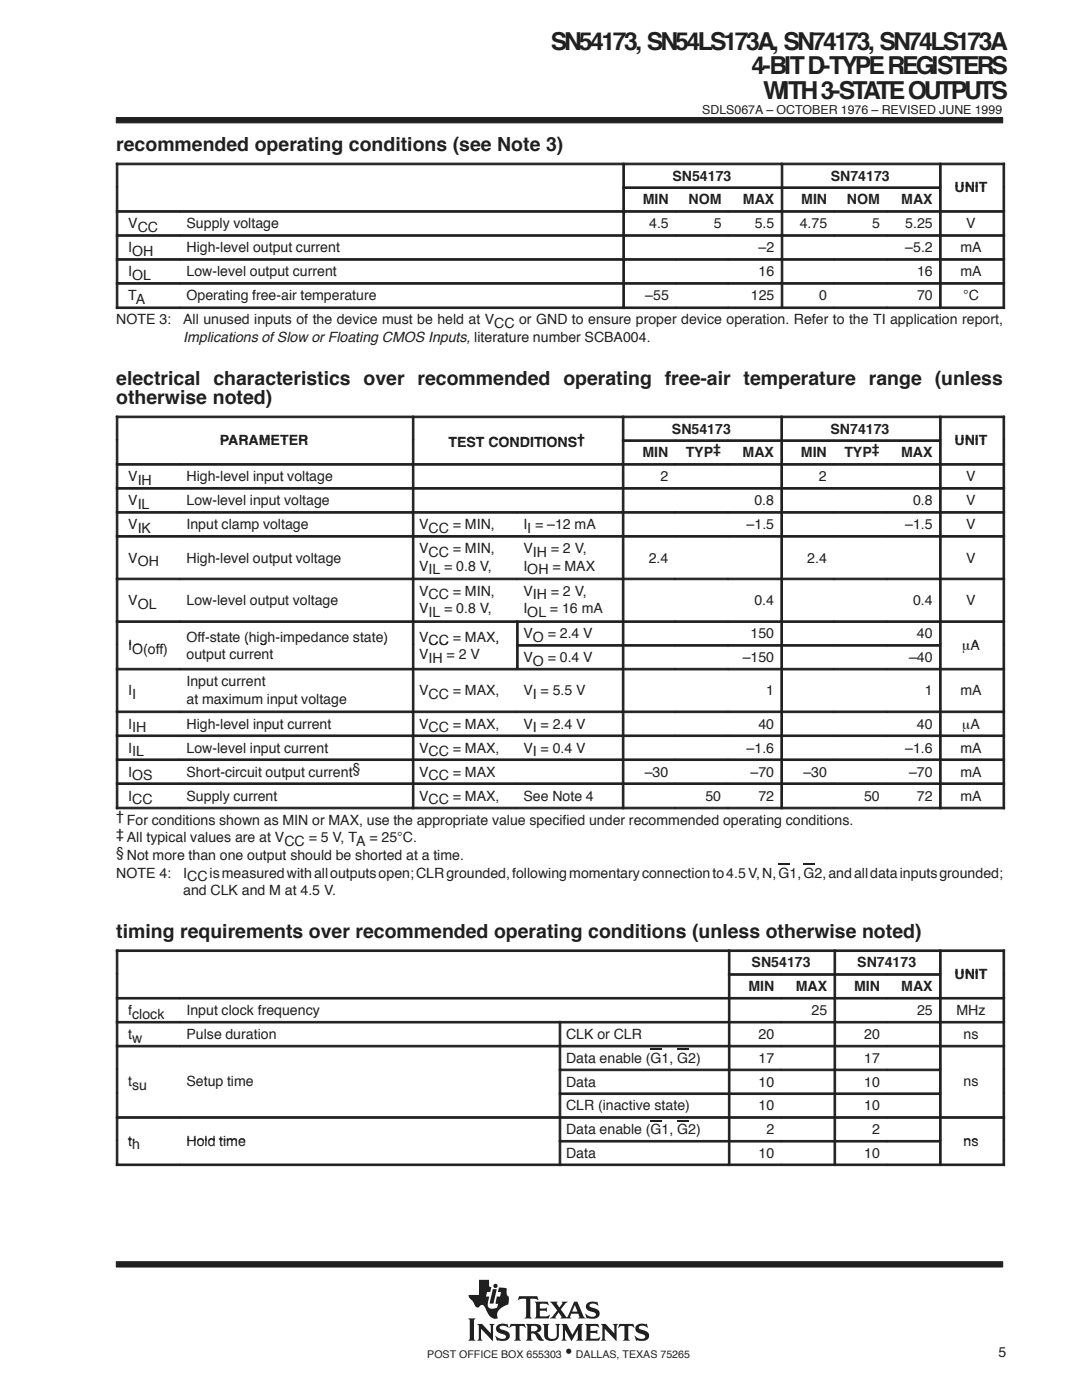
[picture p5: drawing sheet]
<svg xmlns="http://www.w3.org/2000/svg" width="216mm" height="279mm" viewBox="0 0 216 279" stroke-linecap="round" stroke-linejoin="round" font-family="sans-serif">
<g fill="#231f20" stroke="#231f20" stroke-width=".2">
<path d="M23.2 23.5h176.9v1h-176.9z" fill-rule="evenodd"/>
<path d="M23.2 251.8h176.9v1.1h-176.9z" fill-rule="evenodd"/>
</g>
<g fill="#231f20">
<path d="M98.3 257.3h.8l-.6 2.9h-.8z"/>
<path d="M104.9 264.2h1.9a.9 .9 0 0 1 1 .4 .9 .9 0 0 1 0 1.1l-.7 .2 .5 .4 .9 1.2a1.2 1.2 0 0 1-1.6-1l-.3-.3-.6-.1v1l.3 .5h-1.4l.3-.6v-2.3z" fill-rule="evenodd"/>
<path d="M109.7 259.8h1.6l-.2 .3 .5 .8 .6-.8-.1-.3h1.2l-.4 .3-1 1.2 1.2 1.6 1.5-3.1h.6l1.2 2.9 .4 .4-1.4-.1a.22 .22 0 0 0 .2-.1 .22 .22 0 0 0 0-.3l-.2-.4h-1.4l-.2 .7 .2 .2h-2.2l.2-.3-.5-.9-.7 .9 .2 .3h-1.3l.6-.4 .9-1.2z" fill-rule="evenodd"/>
<path d="M127 264.6a1.74 1.74 0 0 1 1.6-.4l.3 .1 .1-.1 .3 .8h-.1a1.2 1.2 0 0 0-1.7-.1 1.47 1.47 0 0 0 1.3 .7 1.03 1.03 0 0 1 .7 1.2 1.03 1.03 0 0 1-1.2 .8l-1.1-.1-.2 .1-.4-1 .9 .5 .9 .1a.45 .45 0 0 0 .4-.6 .45 .45 0 0 0-.6-.3l-.2-.1a1.11 1.11 0 0 1-1.2-1.4z" fill-rule="evenodd"/>
<path d="M123.6 264.2h2.8l.2 .8-.6-.4h-.5l-.1 .2v2.4l.3 .4h-1.4l.3-.4v-2.4l-.1-.2h-.5l-.7 .4z" fill-rule="evenodd"/>
<path d="M116.7 264.2h2.6l.2 .8-.6-.4-1.1 .1v.9h1.1l.3-.2v.9l-.4-.3h-1v1.1l1.3 .1 .7-.4-.3 .8h-2.8l.3-.4v-2.6z" fill-rule="evenodd"/>
<path d="M119.9 264.2h1l1.7 1.9v-1.5l-.3-.4h1l-.3 .4v3l-2.3-2.4v2l.3 .4h-1.1l.3-.4v-2.6z" fill-rule="evenodd"/>
<path d="M112 264.2h1.1l1.1 2.2 1.2-2.2h1l-.3 .4v2.6l.3 .4h-1.4l.3-.4v-1.8l-1.3 2.2-1.3-2.2v1.7l.4 .5h-1.1l.3-.6v-2.3z" fill-rule="evenodd"/>
<path d="M99.2 264.6a1.71 1.71 0 0 1 1.7-.4l.2 .1 .1-.1 .3 .8-.6-.3-.8-.1a.41 .41 0 0 0-.4 .5 .41 .41 0 0 0 .5 .3 1.29 1.29 0 0 1 1.5 1.4 1.08 1.08 0 0 1-1.2 .8l-1.1-.1-.2 .1-.4-1 .8 .5 .5 .1 .6-.1 .3-.2a.72 .72 0 0 0-.9-.7 .99 .99 0 0 1-1-.5 .99 .99 0 0 1 .1-1.1z" fill-rule="evenodd"/>
<path d="M101.9 264.2h2.8l.2 .8-.7-.4h-.4l-.1 .2v2.4l.3 .4h-1.4l.3-.4v-2.4l-.1-.2h-.5l-.7 .4z" fill-rule="evenodd"/>
<path d="M108.3 264.2h1.3l-.3 .4v2a.65 .65 0 0 0 .7 .6h.6l.4-.4 .1-2.1-.3-.5h1l-.3 .4v1.8a1.54 1.54 0 0 1-2.4 1l-.5-.7v-2.1z" fill-rule="evenodd"/>
<path d="M95.2 264.2h1l1.7 1.9v-1.5l-.3-.4h1.1l-.3 .4v3l-2.4-2.4v2l.3 .4h-1.1l.3-.6v-2.3z" fill-rule="evenodd"/>
<path d="M93.4 263.1h1.5l-.3 .4v3.7l.3 .4h-1.5l.3-.4v-3.7z" fill-rule="evenodd"/>
<path d="M103.6 258.7h3.6l.2 .8-.4-.3-1.2 .1v3.5l.3 .3h-1.4l.2-.2 .1-.3v-3.2l-.1-.2h-.8l-.7 .3z" fill-rule="evenodd"/>
<path d="M106.7 259.8h2.6l.1 .7-.5-.3-1.2 .1v.8h1.1l.3-.2v.9l-.4-.2h-1v1l.2 .1h1.2l.5-.3h.1l-.2 .7h-2.8l.3-.5v-2.3z" fill-rule="evenodd"/>
<path d="M117.1 260.2a2.08 2.08 0 0 1 1.9-.3l.2-.2 .1 .9a1.22 1.22 0 0 0-1.7-.1 .82 .82 0 0 0 .9 .6 1.06 1.06 0 0 1 1.2 1.1 1.06 1.06 0 0 1-1.2 1l-1.2-.1-.2 .1-.3-1 .8 .5 .8 .1a.46 .46 0 0 0 .5-.5 .46 .46 0 0 0-.5-.4l-.2-.1a1.11 1.11 0 0 1-1.2-1.5z" fill-rule="evenodd"/>
<path d="M95.6 255.4h2v1.3l.4 .2-.2 1h-.6l-.2 .9h.6l-.3 1.2 .1 .7a.9 .9 0 0 0 1.2 .4l.6-.1 .2-.8-.5-.1 .2-1.3h.7l.2-.9h-.7l.3-1 1.5 .2v1.1l.2 .4 .2 .2v.7a.81 .81 0 0 1-.6 1 2.73 2.73 0 0 0-1.7 1.7l.1 .9h-.1a1.81 1.81 0 0 1-2.1-1.5l-.3-.6a.7 .7 0 0 0-.6-.6 .7 .7 0 0 0-.7 .5 1.12 1.12 0 0 1-1.1-1l-.7-.8-.2-.7h2.1z" fill-rule="evenodd"/>
<circle cx="98.9" cy="256.6" r=".43"/>
</g>
<g fill="#fff">
<path d="M114.7 260.4l.5 1.4h-1z"/>
<path d="M106 264.7l.6-.1a.56 .56 0 0 1 .6 .5 .56 .56 0 0 1-.6 .6h-.6z" fill-rule="evenodd"/>
</g>
<g fill="#231f20" stroke="#231f20" stroke-width=".2">
<path d="M23.2 32.6h.3v4.7h-.3z" fill-rule="evenodd"/>
<path d="M23.2 32.6h101.1v.3h-101.1z" fill-rule="evenodd"/>
<path d="M124.3 32.6h.3v4.7h-.3z" fill-rule="evenodd"/>
<path d="M124.3 32.6h31.6v.3h-31.6z" fill-rule="evenodd"/>
<path d="M155.9 32.6h.3v4.7h-.3z" fill-rule="evenodd"/>
<path d="M155.9 32.6h31.6v.3h-31.6z" fill-rule="evenodd"/>
<path d="M187.5 32.6h.3v4.7h-.3z" fill-rule="evenodd"/>
<path d="M200.1 32.6h.4v4.7h-.4z" fill-rule="evenodd"/>
<path d="M187.5 32.6h13v.3h-13z" fill-rule="evenodd"/>
<path d="M23.2 37.3h.3v4.7h-.3z" fill-rule="evenodd"/>
<path d="M124.3 37.3h.3v4.7h-.3z" fill-rule="evenodd"/>
<path d="M124.3 37.3h10.5v.3h-10.5z" fill-rule="evenodd"/>
<path d="M134.8 37.3h10.5v.3h-10.5z" fill-rule="evenodd"/>
<path d="M145.3 37.3h10.6v.3h-10.6z" fill-rule="evenodd"/>
<path d="M155.9 37.3h.3v4.7h-.3z" fill-rule="evenodd"/>
<path d="M155.9 37.3h10.5v.3h-10.5z" fill-rule="evenodd"/>
<path d="M166.4 37.3h10.5v.3h-10.5z" fill-rule="evenodd"/>
<path d="M176.9 37.3h10.6v.3h-10.6z" fill-rule="evenodd"/>
<path d="M187.5 37.3h.3v4.7h-.3z" fill-rule="evenodd"/>
<path d="M200.1 37.3h.4v4.7h-.4z" fill-rule="evenodd"/>
<path d="M23.2 42h.3v4.8h-.3z" fill-rule="evenodd"/>
<path d="M23.2 42h12.6v.4h-12.6z" fill-rule="evenodd"/>
<path d="M35.9 42h88.4v.4h-88.4z" fill-rule="evenodd"/>
<path d="M124.3 42h.3v4.8h-.3z" fill-rule="evenodd"/>
<path d="M124.3 42h10.5v.4h-10.5z" fill-rule="evenodd"/>
<path d="M134.8 42h10.5v.4h-10.5z" fill-rule="evenodd"/>
<path d="M145.3 42h10.6v.4h-10.6z" fill-rule="evenodd"/>
<path d="M155.9 42h.3v4.8h-.3z" fill-rule="evenodd"/>
<path d="M155.9 42h10.5v.4h-10.5z" fill-rule="evenodd"/>
<path d="M166.4 42h10.5v.4h-10.5z" fill-rule="evenodd"/>
<path d="M176.9 42h10.6v.4h-10.6z" fill-rule="evenodd"/>
<path d="M187.5 42h.3v4.8h-.3z" fill-rule="evenodd"/>
<path d="M200.1 42h.4v4.8h-.4z" fill-rule="evenodd"/>
<path d="M187.5 42h13v.4h-13z" fill-rule="evenodd"/>
<path d="M23.2 46.8h.3v4.8h-.3z" fill-rule="evenodd"/>
<path d="M23.2 46.8h12.6v.4h-12.6z" fill-rule="evenodd"/>
<path d="M35.9 46.8h88.4v.4h-88.4z" fill-rule="evenodd"/>
<path d="M124.3 46.8h.3v4.8h-.3z" fill-rule="evenodd"/>
<path d="M124.3 46.8h10.5v.4h-10.5z" fill-rule="evenodd"/>
<path d="M134.8 46.8h10.5v.4h-10.5z" fill-rule="evenodd"/>
<path d="M145.3 46.8h10.6v.4h-10.6z" fill-rule="evenodd"/>
<path d="M155.9 46.8h.3v4.8h-.3z" fill-rule="evenodd"/>
<path d="M155.9 46.8h10.5v.4h-10.5z" fill-rule="evenodd"/>
<path d="M166.4 46.8h10.5v.4h-10.5z" fill-rule="evenodd"/>
<path d="M176.9 46.8h10.6v.4h-10.6z" fill-rule="evenodd"/>
<path d="M187.5 46.8h.3v4.8h-.3z" fill-rule="evenodd"/>
<path d="M200.1 46.8h.4v4.8h-.4z" fill-rule="evenodd"/>
<path d="M187.5 46.8h13v.4h-13z" fill-rule="evenodd"/>
<path d="M23.2 51.6h.3v4.8h-.3z" fill-rule="evenodd"/>
<path d="M23.2 51.6h12.6v.3h-12.6z" fill-rule="evenodd"/>
<path d="M35.9 51.6h88.4v.3h-88.4z" fill-rule="evenodd"/>
<path d="M124.3 51.6h.3v4.8h-.3z" fill-rule="evenodd"/>
<path d="M124.3 51.6h10.5v.3h-10.5z" fill-rule="evenodd"/>
<path d="M134.8 51.6h10.5v.3h-10.5z" fill-rule="evenodd"/>
<path d="M145.3 51.6h10.6v.3h-10.6z" fill-rule="evenodd"/>
<path d="M155.9 51.6h.3v4.8h-.3z" fill-rule="evenodd"/>
<path d="M155.9 51.6h10.5v.3h-10.5z" fill-rule="evenodd"/>
<path d="M166.4 51.6h10.5v.3h-10.5z" fill-rule="evenodd"/>
<path d="M176.9 51.6h10.6v.3h-10.6z" fill-rule="evenodd"/>
<path d="M187.5 51.6h.3v4.8h-.3z" fill-rule="evenodd"/>
<path d="M200.1 51.6h.4v4.8h-.4z" fill-rule="evenodd"/>
<path d="M187.5 51.6h13v.3h-13z" fill-rule="evenodd"/>
<path d="M23.2 56.4h.3v5.2h-.3z" fill-rule="evenodd"/>
<path d="M23.2 56.4h12.6v.3h-12.6z" fill-rule="evenodd"/>
<path d="M23.2 61.3h12.6v.3h-12.6z" fill-rule="evenodd"/>
<path d="M35.9 56.4h88.4v.3h-88.4z" fill-rule="evenodd"/>
<path d="M35.9 61.3h88.4v.3h-88.4z" fill-rule="evenodd"/>
<path d="M124.3 56.4h.3v5.2h-.3z" fill-rule="evenodd"/>
<path d="M124.3 56.4h10.5v.3h-10.5z" fill-rule="evenodd"/>
<path d="M124.3 61.3h10.5v.3h-10.5z" fill-rule="evenodd"/>
<path d="M134.8 56.4h10.5v.3h-10.5z" fill-rule="evenodd"/>
<path d="M134.8 61.3h10.5v.3h-10.5z" fill-rule="evenodd"/>
<path d="M145.3 56.4h10.6v.3h-10.6z" fill-rule="evenodd"/>
<path d="M145.3 61.3h10.6v.3h-10.6z" fill-rule="evenodd"/>
<path d="M155.9 56.4h.3v5.2h-.3z" fill-rule="evenodd"/>
<path d="M155.9 56.4h10.5v.3h-10.5z" fill-rule="evenodd"/>
<path d="M155.9 61.3h10.5v.3h-10.5z" fill-rule="evenodd"/>
<path d="M166.4 56.4h10.5v.3h-10.5z" fill-rule="evenodd"/>
<path d="M166.4 61.3h10.5v.3h-10.5z" fill-rule="evenodd"/>
<path d="M176.9 56.4h10.6v.3h-10.6z" fill-rule="evenodd"/>
<path d="M176.9 61.3h10.6v.3h-10.6z" fill-rule="evenodd"/>
<path d="M187.5 56.4h.3v5.2h-.3z" fill-rule="evenodd"/>
<path d="M200.1 56.4h.4v5.2h-.4z" fill-rule="evenodd"/>
<path d="M187.5 56.4h13v.3h-13z" fill-rule="evenodd"/>
<path d="M187.5 61.3h13v.3h-13z" fill-rule="evenodd"/>
<path d="M23.2 83h.3v4.8h-.3z" fill-rule="evenodd"/>
<path d="M23.2 83h59.1v.4h-59.1z" fill-rule="evenodd"/>
<path d="M82.3 83h.3v4.8h-.3z" fill-rule="evenodd"/>
<path d="M82.3 83h41.9v.4h-41.9z" fill-rule="evenodd"/>
<path d="M124.2 83h.3v4.8h-.3z" fill-rule="evenodd"/>
<path d="M124.2 83h31.6v.4h-31.6z" fill-rule="evenodd"/>
<path d="M155.8 83h.3v4.8h-.3z" fill-rule="evenodd"/>
<path d="M155.8 83h31.7v.4h-31.7z" fill-rule="evenodd"/>
<path d="M187.5 83h.3v4.8h-.3z" fill-rule="evenodd"/>
<path d="M200.1 83h.4v4.8h-.4z" fill-rule="evenodd"/>
<path d="M187.5 83h13v.4h-13z" fill-rule="evenodd"/>
<path d="M23.2 87.8h.3v4.7h-.3z" fill-rule="evenodd"/>
<path d="M82.3 87.8h.3v4.7h-.3z" fill-rule="evenodd"/>
<path d="M124.2 87.8h.3v4.7h-.3z" fill-rule="evenodd"/>
<path d="M124.2 87.8h10.5v.3h-10.5z" fill-rule="evenodd"/>
<path d="M134.7 87.8h10.6v.3h-10.6z" fill-rule="evenodd"/>
<path d="M145.3 87.8h10.5v.3h-10.5z" fill-rule="evenodd"/>
<path d="M155.8 87.8h.3v4.7h-.3z" fill-rule="evenodd"/>
<path d="M155.8 87.8h10.6v.3h-10.6z" fill-rule="evenodd"/>
<path d="M166.4 87.8h10.5v.3h-10.5z" fill-rule="evenodd"/>
<path d="M176.9 87.8h10.6v.3h-10.6z" fill-rule="evenodd"/>
<path d="M187.5 87.8h.3v4.7h-.3z" fill-rule="evenodd"/>
<path d="M200.1 87.8h.4v4.7h-.4z" fill-rule="evenodd"/>
<path d="M23.2 92.5h.3v4.8h-.3z" fill-rule="evenodd"/>
<path d="M23.2 92.5h12.6v.3h-12.6z" fill-rule="evenodd"/>
<path d="M35.9 92.5h46.4v.3h-46.4z" fill-rule="evenodd"/>
<path d="M82.3 92.5h.3v4.8h-.3z" fill-rule="evenodd"/>
<path d="M82.3 92.5h41.9v.3h-41.9z" fill-rule="evenodd"/>
<path d="M124.2 92.5h.3v4.8h-.3z" fill-rule="evenodd"/>
<path d="M124.2 92.5h10.5v.3h-10.5z" fill-rule="evenodd"/>
<path d="M134.7 92.5h10.6v.3h-10.6z" fill-rule="evenodd"/>
<path d="M145.3 92.5h10.5v.3h-10.5z" fill-rule="evenodd"/>
<path d="M155.8 92.5h.3v4.8h-.3z" fill-rule="evenodd"/>
<path d="M155.8 92.5h10.6v.3h-10.6z" fill-rule="evenodd"/>
<path d="M166.4 92.5h10.5v.3h-10.5z" fill-rule="evenodd"/>
<path d="M176.9 92.5h10.6v.3h-10.6z" fill-rule="evenodd"/>
<path d="M187.5 92.5h.3v4.8h-.3z" fill-rule="evenodd"/>
<path d="M200.1 92.5h.4v4.8h-.4z" fill-rule="evenodd"/>
<path d="M187.5 92.5h13v.3h-13z" fill-rule="evenodd"/>
<path d="M23.2 97.3h.3v4.8h-.3z" fill-rule="evenodd"/>
<path d="M23.2 97.3h12.6v.3h-12.6z" fill-rule="evenodd"/>
<path d="M35.9 97.3h46.4v.3h-46.4z" fill-rule="evenodd"/>
<path d="M82.3 97.3h.3v4.8h-.3z" fill-rule="evenodd"/>
<path d="M82.3 97.3h41.9v.3h-41.9z" fill-rule="evenodd"/>
<path d="M124.2 97.3h.3v4.8h-.3z" fill-rule="evenodd"/>
<path d="M124.2 97.3h10.5v.3h-10.5z" fill-rule="evenodd"/>
<path d="M134.7 97.3h10.6v.3h-10.6z" fill-rule="evenodd"/>
<path d="M145.3 97.3h10.5v.3h-10.5z" fill-rule="evenodd"/>
<path d="M155.8 97.3h.3v4.8h-.3z" fill-rule="evenodd"/>
<path d="M155.8 97.3h10.6v.3h-10.6z" fill-rule="evenodd"/>
<path d="M166.4 97.3h10.5v.3h-10.5z" fill-rule="evenodd"/>
<path d="M176.9 97.3h10.6v.3h-10.6z" fill-rule="evenodd"/>
<path d="M187.5 97.3h.3v4.8h-.3z" fill-rule="evenodd"/>
<path d="M200.1 97.3h.4v4.8h-.4z" fill-rule="evenodd"/>
<path d="M187.5 97.3h13v.3h-13z" fill-rule="evenodd"/>
<path d="M23.2 102.1h.3v4.8h-.3z" fill-rule="evenodd"/>
<path d="M23.2 102.1h12.6v.3h-12.6z" fill-rule="evenodd"/>
<path d="M35.9 102.1h46.4v.3h-46.4z" fill-rule="evenodd"/>
<path d="M82.3 102.1h.3v4.8h-.3z" fill-rule="evenodd"/>
<path d="M82.3 102.1h20.8v.3h-20.8z" fill-rule="evenodd"/>
<path d="M103.1 102.1h21.1v.3h-21.1z" fill-rule="evenodd"/>
<path d="M124.2 102.1h.3v4.8h-.3z" fill-rule="evenodd"/>
<path d="M124.2 102.1h10.5v.3h-10.5z" fill-rule="evenodd"/>
<path d="M134.7 102.1h10.6v.3h-10.6z" fill-rule="evenodd"/>
<path d="M145.3 102.1h10.5v.3h-10.5z" fill-rule="evenodd"/>
<path d="M155.8 102.1h.3v4.8h-.3z" fill-rule="evenodd"/>
<path d="M155.8 102.1h10.6v.3h-10.6z" fill-rule="evenodd"/>
<path d="M166.4 102.1h10.5v.3h-10.5z" fill-rule="evenodd"/>
<path d="M176.9 102.1h10.6v.3h-10.6z" fill-rule="evenodd"/>
<path d="M187.5 102.1h.3v4.8h-.3z" fill-rule="evenodd"/>
<path d="M200.1 102.1h.4v4.8h-.4z" fill-rule="evenodd"/>
<path d="M187.5 102.1h13v.3h-13z" fill-rule="evenodd"/>
<path d="M23.2 106.9h.3v8.5h-.3z" fill-rule="evenodd"/>
<path d="M23.2 106.9h12.6v.3h-12.6z" fill-rule="evenodd"/>
<path d="M35.9 106.9h46.4v.3h-46.4z" fill-rule="evenodd"/>
<path d="M82.3 106.9h.3v8.5h-.3z" fill-rule="evenodd"/>
<path d="M82.3 106.9h20.8v.3h-20.8z" fill-rule="evenodd"/>
<path d="M103.1 106.9h21.1v.3h-21.1z" fill-rule="evenodd"/>
<path d="M124.2 106.9h.3v8.5h-.3z" fill-rule="evenodd"/>
<path d="M124.2 106.9h10.5v.3h-10.5z" fill-rule="evenodd"/>
<path d="M134.7 106.9h10.6v.3h-10.6z" fill-rule="evenodd"/>
<path d="M145.3 106.9h10.5v.3h-10.5z" fill-rule="evenodd"/>
<path d="M155.8 106.9h.3v8.5h-.3z" fill-rule="evenodd"/>
<path d="M155.8 106.9h10.6v.3h-10.6z" fill-rule="evenodd"/>
<path d="M166.4 106.9h10.5v.3h-10.5z" fill-rule="evenodd"/>
<path d="M176.9 106.9h10.6v.3h-10.6z" fill-rule="evenodd"/>
<path d="M187.5 106.9h.3v8.5h-.3z" fill-rule="evenodd"/>
<path d="M200.1 106.9h.4v8.5h-.4z" fill-rule="evenodd"/>
<path d="M187.5 106.9h13v.3h-13z" fill-rule="evenodd"/>
<path d="M23.2 115.4h.3v8.5h-.3z" fill-rule="evenodd"/>
<path d="M23.2 115.4h12.6v.3h-12.6z" fill-rule="evenodd"/>
<path d="M35.9 115.4h46.4v.3h-46.4z" fill-rule="evenodd"/>
<path d="M82.3 115.4h.3v8.5h-.3z" fill-rule="evenodd"/>
<path d="M82.3 115.4h20.8v.3h-20.8z" fill-rule="evenodd"/>
<path d="M103.1 115.4h21.1v.3h-21.1z" fill-rule="evenodd"/>
<path d="M124.2 115.4h.3v8.5h-.3z" fill-rule="evenodd"/>
<path d="M124.2 115.4h10.5v.3h-10.5z" fill-rule="evenodd"/>
<path d="M134.7 115.4h10.6v.3h-10.6z" fill-rule="evenodd"/>
<path d="M145.3 115.4h10.5v.3h-10.5z" fill-rule="evenodd"/>
<path d="M155.8 115.4h.3v8.5h-.3z" fill-rule="evenodd"/>
<path d="M155.8 115.4h10.6v.3h-10.6z" fill-rule="evenodd"/>
<path d="M166.4 115.4h10.5v.3h-10.5z" fill-rule="evenodd"/>
<path d="M176.9 115.4h10.6v.3h-10.6z" fill-rule="evenodd"/>
<path d="M187.5 115.4h.3v8.5h-.3z" fill-rule="evenodd"/>
<path d="M200.1 115.4h.4v8.5h-.4z" fill-rule="evenodd"/>
<path d="M187.5 115.4h13v.3h-13z" fill-rule="evenodd"/>
<path d="M23.2 123.9h.3v4.7h-.3z" fill-rule="evenodd"/>
<path d="M23.2 123.9h12.6v.3h-12.6z" fill-rule="evenodd"/>
<path d="M35.9 123.9h46.4v.3h-46.4z" fill-rule="evenodd"/>
<path d="M82.3 123.9h.3v4.7h-.3z" fill-rule="evenodd"/>
<path d="M82.3 123.9h20.8v.3h-20.8z" fill-rule="evenodd"/>
<path d="M103.1 123.9h.3v4.7h-.3z" fill-rule="evenodd"/>
<path d="M103.1 123.9h21.1v.3h-21.1z" fill-rule="evenodd"/>
<path d="M124.2 123.9h.3v4.7h-.3z" fill-rule="evenodd"/>
<path d="M124.2 123.9h10.5v.3h-10.5z" fill-rule="evenodd"/>
<path d="M134.7 123.9h10.6v.3h-10.6z" fill-rule="evenodd"/>
<path d="M145.3 123.9h10.5v.3h-10.5z" fill-rule="evenodd"/>
<path d="M155.8 123.9h.3v4.7h-.3z" fill-rule="evenodd"/>
<path d="M155.8 123.9h10.6v.3h-10.6z" fill-rule="evenodd"/>
<path d="M166.4 123.9h10.5v.3h-10.5z" fill-rule="evenodd"/>
<path d="M176.9 123.9h10.6v.3h-10.6z" fill-rule="evenodd"/>
<path d="M187.5 123.9h.3v4.7h-.3z" fill-rule="evenodd"/>
<path d="M200.1 123.9h.4v4.7h-.4z" fill-rule="evenodd"/>
<path d="M187.5 123.9h13v.3h-13z" fill-rule="evenodd"/>
<path d="M23.2 128.6h.3v4.8h-.3z" fill-rule="evenodd"/>
<path d="M82.3 128.6h.3v4.8h-.3z" fill-rule="evenodd"/>
<path d="M103.1 128.6h.3v4.8h-.3z" fill-rule="evenodd"/>
<path d="M103.1 128.6h21.1v.4h-21.1z" fill-rule="evenodd"/>
<path d="M124.2 128.6h.3v4.8h-.3z" fill-rule="evenodd"/>
<path d="M124.2 128.6h10.5v.4h-10.5z" fill-rule="evenodd"/>
<path d="M134.7 128.6h10.6v.4h-10.6z" fill-rule="evenodd"/>
<path d="M145.3 128.6h10.5v.4h-10.5z" fill-rule="evenodd"/>
<path d="M155.8 128.6h.3v4.8h-.3z" fill-rule="evenodd"/>
<path d="M155.8 128.6h10.6v.4h-10.6z" fill-rule="evenodd"/>
<path d="M166.4 128.6h10.5v.4h-10.5z" fill-rule="evenodd"/>
<path d="M176.9 128.6h10.6v.4h-10.6z" fill-rule="evenodd"/>
<path d="M187.5 128.6h.3v4.8h-.3z" fill-rule="evenodd"/>
<path d="M200.1 128.6h.4v4.8h-.4z" fill-rule="evenodd"/>
<path d="M23.2 133.4h.3v8.5h-.3z" fill-rule="evenodd"/>
<path d="M23.2 133.4h12.6v.3h-12.6z" fill-rule="evenodd"/>
<path d="M35.9 133.4h46.4v.3h-46.4z" fill-rule="evenodd"/>
<path d="M82.3 133.4h.3v8.5h-.3z" fill-rule="evenodd"/>
<path d="M82.3 133.4h20.8v.3h-20.8z" fill-rule="evenodd"/>
<path d="M103.1 133.4h21.1v.3h-21.1z" fill-rule="evenodd"/>
<path d="M124.2 133.4h.3v8.5h-.3z" fill-rule="evenodd"/>
<path d="M124.2 133.4h10.5v.3h-10.5z" fill-rule="evenodd"/>
<path d="M134.7 133.4h10.6v.3h-10.6z" fill-rule="evenodd"/>
<path d="M145.3 133.4h10.5v.3h-10.5z" fill-rule="evenodd"/>
<path d="M155.8 133.4h.3v8.5h-.3z" fill-rule="evenodd"/>
<path d="M155.8 133.4h10.6v.3h-10.6z" fill-rule="evenodd"/>
<path d="M166.4 133.4h10.5v.3h-10.5z" fill-rule="evenodd"/>
<path d="M176.9 133.4h10.6v.3h-10.6z" fill-rule="evenodd"/>
<path d="M187.5 133.4h.3v8.5h-.3z" fill-rule="evenodd"/>
<path d="M200.1 133.4h.4v8.5h-.4z" fill-rule="evenodd"/>
<path d="M187.5 133.4h13v.3h-13z" fill-rule="evenodd"/>
<path d="M23.2 141.9h.3v4.8h-.3z" fill-rule="evenodd"/>
<path d="M23.2 141.9h12.6v.3h-12.6z" fill-rule="evenodd"/>
<path d="M35.9 141.9h46.4v.3h-46.4z" fill-rule="evenodd"/>
<path d="M82.3 141.9h.3v4.8h-.3z" fill-rule="evenodd"/>
<path d="M82.3 141.9h20.8v.3h-20.8z" fill-rule="evenodd"/>
<path d="M103.1 141.9h21.1v.3h-21.1z" fill-rule="evenodd"/>
<path d="M124.2 141.9h.3v4.8h-.3z" fill-rule="evenodd"/>
<path d="M124.2 141.9h10.5v.3h-10.5z" fill-rule="evenodd"/>
<path d="M134.7 141.9h10.6v.3h-10.6z" fill-rule="evenodd"/>
<path d="M145.3 141.9h10.5v.3h-10.5z" fill-rule="evenodd"/>
<path d="M155.8 141.9h.3v4.8h-.3z" fill-rule="evenodd"/>
<path d="M155.8 141.9h10.6v.3h-10.6z" fill-rule="evenodd"/>
<path d="M166.4 141.9h10.5v.3h-10.5z" fill-rule="evenodd"/>
<path d="M176.9 141.9h10.6v.3h-10.6z" fill-rule="evenodd"/>
<path d="M187.5 141.9h.3v4.8h-.3z" fill-rule="evenodd"/>
<path d="M200.1 141.9h.4v4.8h-.4z" fill-rule="evenodd"/>
<path d="M187.5 141.9h13v.3h-13z" fill-rule="evenodd"/>
<path d="M23.2 146.7h.3v4.7h-.3z" fill-rule="evenodd"/>
<path d="M23.2 146.7h12.6v.3h-12.6z" fill-rule="evenodd"/>
<path d="M35.9 146.7h46.4v.3h-46.4z" fill-rule="evenodd"/>
<path d="M82.3 146.7h.3v4.7h-.3z" fill-rule="evenodd"/>
<path d="M82.3 146.7h20.8v.3h-20.8z" fill-rule="evenodd"/>
<path d="M103.1 146.7h21.1v.3h-21.1z" fill-rule="evenodd"/>
<path d="M124.2 146.7h.3v4.7h-.3z" fill-rule="evenodd"/>
<path d="M124.2 146.7h10.5v.3h-10.5z" fill-rule="evenodd"/>
<path d="M134.7 146.7h10.6v.3h-10.6z" fill-rule="evenodd"/>
<path d="M145.3 146.7h10.5v.3h-10.5z" fill-rule="evenodd"/>
<path d="M155.8 146.7h.3v4.7h-.3z" fill-rule="evenodd"/>
<path d="M155.8 146.7h10.6v.3h-10.6z" fill-rule="evenodd"/>
<path d="M166.4 146.7h10.5v.3h-10.5z" fill-rule="evenodd"/>
<path d="M176.9 146.7h10.6v.3h-10.6z" fill-rule="evenodd"/>
<path d="M187.5 146.7h.3v4.7h-.3z" fill-rule="evenodd"/>
<path d="M200.1 146.7h.4v4.7h-.4z" fill-rule="evenodd"/>
<path d="M187.5 146.7h13v.3h-13z" fill-rule="evenodd"/>
<path d="M23.2 151.5h.3v4.7h-.3z" fill-rule="evenodd"/>
<path d="M23.2 151.5h12.6v.3h-12.6z" fill-rule="evenodd"/>
<path d="M35.9 151.5h46.4v.3h-46.4z" fill-rule="evenodd"/>
<path d="M82.3 151.5h.3v4.7h-.3z" fill-rule="evenodd"/>
<path d="M82.3 151.5h41.9v.3h-41.9z" fill-rule="evenodd"/>
<path d="M124.2 151.5h.3v4.7h-.3z" fill-rule="evenodd"/>
<path d="M124.2 151.5h10.5v.3h-10.5z" fill-rule="evenodd"/>
<path d="M134.7 151.5h10.6v.3h-10.6z" fill-rule="evenodd"/>
<path d="M145.3 151.5h10.5v.3h-10.5z" fill-rule="evenodd"/>
<path d="M155.8 151.5h.3v4.7h-.3z" fill-rule="evenodd"/>
<path d="M155.8 151.5h10.6v.3h-10.6z" fill-rule="evenodd"/>
<path d="M166.4 151.5h10.5v.3h-10.5z" fill-rule="evenodd"/>
<path d="M176.9 151.5h10.6v.3h-10.6z" fill-rule="evenodd"/>
<path d="M187.5 151.5h.3v4.7h-.3z" fill-rule="evenodd"/>
<path d="M200.1 151.5h.4v4.7h-.4z" fill-rule="evenodd"/>
<path d="M187.5 151.5h13v.3h-13z" fill-rule="evenodd"/>
<path d="M23.2 156.2h.3v5.2h-.3z" fill-rule="evenodd"/>
<path d="M23.2 156.2h12.6v.4h-12.6z" fill-rule="evenodd"/>
<path d="M23.2 161.1h12.6v.3h-12.6z" fill-rule="evenodd"/>
<path d="M35.9 156.2h46.4v.4h-46.4z" fill-rule="evenodd"/>
<path d="M35.9 161.1h46.4v.3h-46.4z" fill-rule="evenodd"/>
<path d="M82.3 156.2h.3v5.2h-.3z" fill-rule="evenodd"/>
<path d="M82.3 156.2h20.8v.4h-20.8z" fill-rule="evenodd"/>
<path d="M82.3 161.1h20.8v.3h-20.8z" fill-rule="evenodd"/>
<path d="M103.1 156.2h21.1v.4h-21.1z" fill-rule="evenodd"/>
<path d="M103.1 161.1h21.1v.3h-21.1z" fill-rule="evenodd"/>
<path d="M124.2 156.2h.3v5.2h-.3z" fill-rule="evenodd"/>
<path d="M124.2 156.2h10.5v.4h-10.5z" fill-rule="evenodd"/>
<path d="M124.2 161.1h10.5v.3h-10.5z" fill-rule="evenodd"/>
<path d="M134.7 156.2h10.6v.4h-10.6z" fill-rule="evenodd"/>
<path d="M134.7 161.1h10.6v.3h-10.6z" fill-rule="evenodd"/>
<path d="M145.3 156.2h10.5v.4h-10.5z" fill-rule="evenodd"/>
<path d="M145.3 161.1h10.5v.3h-10.5z" fill-rule="evenodd"/>
<path d="M155.8 156.2h.3v5.2h-.3z" fill-rule="evenodd"/>
<path d="M155.8 156.2h10.6v.4h-10.6z" fill-rule="evenodd"/>
<path d="M155.8 161.1h10.6v.3h-10.6z" fill-rule="evenodd"/>
<path d="M166.4 156.2h10.5v.4h-10.5z" fill-rule="evenodd"/>
<path d="M166.4 161.1h10.5v.3h-10.5z" fill-rule="evenodd"/>
<path d="M176.9 156.2h10.6v.4h-10.6z" fill-rule="evenodd"/>
<path d="M176.9 161.1h10.6v.3h-10.6z" fill-rule="evenodd"/>
<path d="M187.5 156.2h.3v5.2h-.3z" fill-rule="evenodd"/>
<path d="M200.1 156.2h.4v5.2h-.4z" fill-rule="evenodd"/>
<path d="M187.5 156.2h13v.4h-13z" fill-rule="evenodd"/>
<path d="M187.5 161.1h13v.3h-13z" fill-rule="evenodd"/>
<path d="M23.2 189.6h.3v4.7h-.3z" fill-rule="evenodd"/>
<path d="M23.2 189.6h122.1v.3h-122.1z" fill-rule="evenodd"/>
<path d="M145.3 189.6h.4v4.7h-.4z" fill-rule="evenodd"/>
<path d="M145.3 189.6h21.1v.3h-21.1z" fill-rule="evenodd"/>
<path d="M166.4 189.6h.3v4.7h-.3z" fill-rule="evenodd"/>
<path d="M166.4 189.6h21.1v.3h-21.1z" fill-rule="evenodd"/>
<path d="M187.5 189.6h.3v4.7h-.3z" fill-rule="evenodd"/>
<path d="M200.1 189.6h.4v4.7h-.4z" fill-rule="evenodd"/>
<path d="M187.5 189.6h13v.3h-13z" fill-rule="evenodd"/>
<path d="M23.2 194.3h.3v4.7h-.3z" fill-rule="evenodd"/>
<path d="M145.3 194.3h.4v4.7h-.4z" fill-rule="evenodd"/>
<path d="M145.3 194.3h10.6v.3h-10.6z" fill-rule="evenodd"/>
<path d="M155.9 194.3h10.5v.3h-10.5z" fill-rule="evenodd"/>
<path d="M166.4 194.3h.3v4.7h-.3z" fill-rule="evenodd"/>
<path d="M166.4 194.3h10.5v.3h-10.5z" fill-rule="evenodd"/>
<path d="M176.9 194.3h10.6v.3h-10.6z" fill-rule="evenodd"/>
<path d="M187.5 194.3h.3v4.7h-.3z" fill-rule="evenodd"/>
<path d="M200.1 194.3h.4v4.7h-.4z" fill-rule="evenodd"/>
<path d="M23.2 199.1h.3v4.7h-.3z" fill-rule="evenodd"/>
<path d="M23.2 199.1h12.6v.3h-12.6z" fill-rule="evenodd"/>
<path d="M35.9 199.1h109.4v.3h-109.4z" fill-rule="evenodd"/>
<path d="M145.3 199.1h.4v4.7h-.4z" fill-rule="evenodd"/>
<path d="M145.3 199.1h10.6v.3h-10.6z" fill-rule="evenodd"/>
<path d="M155.9 199.1h10.5v.3h-10.5z" fill-rule="evenodd"/>
<path d="M166.4 199.1h.3v4.7h-.3z" fill-rule="evenodd"/>
<path d="M166.4 199.1h10.5v.3h-10.5z" fill-rule="evenodd"/>
<path d="M176.9 199.1h10.6v.3h-10.6z" fill-rule="evenodd"/>
<path d="M187.5 199.1h.3v4.7h-.3z" fill-rule="evenodd"/>
<path d="M200.1 199.1h.4v4.7h-.4z" fill-rule="evenodd"/>
<path d="M187.5 199.1h13v.3h-13z" fill-rule="evenodd"/>
<path d="M23.2 203.8h.3v4.8h-.3z" fill-rule="evenodd"/>
<path d="M23.2 203.8h12.6v.4h-12.6z" fill-rule="evenodd"/>
<path d="M35.9 203.8h75.7v.4h-75.7z" fill-rule="evenodd"/>
<path d="M111.6 203.8h.3v4.8h-.3z" fill-rule="evenodd"/>
<path d="M111.6 203.8h33.7v.4h-33.7z" fill-rule="evenodd"/>
<path d="M145.3 203.8h.4v4.8h-.4z" fill-rule="evenodd"/>
<path d="M145.3 203.8h10.6v.4h-10.6z" fill-rule="evenodd"/>
<path d="M155.9 203.8h10.5v.4h-10.5z" fill-rule="evenodd"/>
<path d="M166.4 203.8h.3v4.8h-.3z" fill-rule="evenodd"/>
<path d="M166.4 203.8h10.5v.4h-10.5z" fill-rule="evenodd"/>
<path d="M176.9 203.8h10.6v.4h-10.6z" fill-rule="evenodd"/>
<path d="M187.5 203.8h.3v4.8h-.3z" fill-rule="evenodd"/>
<path d="M200.1 203.8h.4v4.8h-.4z" fill-rule="evenodd"/>
<path d="M187.5 203.8h13v.4h-13z" fill-rule="evenodd"/>
<path d="M23.2 208.6h.3v4.7h-.3z" fill-rule="evenodd"/>
<path d="M23.2 208.6h12.6v.3h-12.6z" fill-rule="evenodd"/>
<path d="M35.9 208.6h75.7v.3h-75.7z" fill-rule="evenodd"/>
<path d="M111.6 208.6h.3v4.7h-.3z" fill-rule="evenodd"/>
<path d="M111.6 208.6h33.7v.3h-33.7z" fill-rule="evenodd"/>
<path d="M145.3 208.6h.4v4.7h-.4z" fill-rule="evenodd"/>
<path d="M145.3 208.6h10.6v.3h-10.6z" fill-rule="evenodd"/>
<path d="M155.9 208.6h10.5v.3h-10.5z" fill-rule="evenodd"/>
<path d="M166.4 208.6h.3v4.7h-.3z" fill-rule="evenodd"/>
<path d="M166.4 208.6h10.5v.3h-10.5z" fill-rule="evenodd"/>
<path d="M176.9 208.6h10.6v.3h-10.6z" fill-rule="evenodd"/>
<path d="M187.5 208.6h.3v4.7h-.3z" fill-rule="evenodd"/>
<path d="M200.1 208.6h.4v4.7h-.4z" fill-rule="evenodd"/>
<path d="M187.5 208.6h13v.3h-13z" fill-rule="evenodd"/>
<path d="M23.2 213.4h.3v4.7h-.3z" fill-rule="evenodd"/>
<path d="M111.6 213.4h.3v4.7h-.3z" fill-rule="evenodd"/>
<path d="M111.6 213.4h33.7v.3h-33.7z" fill-rule="evenodd"/>
<path d="M145.3 213.4h.4v4.7h-.4z" fill-rule="evenodd"/>
<path d="M145.3 213.4h10.6v.3h-10.6z" fill-rule="evenodd"/>
<path d="M155.9 213.4h10.5v.3h-10.5z" fill-rule="evenodd"/>
<path d="M166.4 213.4h.3v4.7h-.3z" fill-rule="evenodd"/>
<path d="M166.4 213.4h10.5v.3h-10.5z" fill-rule="evenodd"/>
<path d="M176.9 213.4h10.6v.3h-10.6z" fill-rule="evenodd"/>
<path d="M187.5 213.4h.3v4.7h-.3z" fill-rule="evenodd"/>
<path d="M200.1 213.4h.4v4.7h-.4z" fill-rule="evenodd"/>
<path d="M23.2 218.1h.3v4.7h-.3z" fill-rule="evenodd"/>
<path d="M111.6 218.1h.3v4.7h-.3z" fill-rule="evenodd"/>
<path d="M111.6 218.1h33.7v.3h-33.7z" fill-rule="evenodd"/>
<path d="M145.3 218.1h.4v4.7h-.4z" fill-rule="evenodd"/>
<path d="M145.3 218.1h10.6v.3h-10.6z" fill-rule="evenodd"/>
<path d="M155.9 218.1h10.5v.3h-10.5z" fill-rule="evenodd"/>
<path d="M166.4 218.1h.3v4.7h-.3z" fill-rule="evenodd"/>
<path d="M166.4 218.1h10.5v.3h-10.5z" fill-rule="evenodd"/>
<path d="M176.9 218.1h10.6v.3h-10.6z" fill-rule="evenodd"/>
<path d="M187.5 218.1h.3v4.7h-.3z" fill-rule="evenodd"/>
<path d="M200.1 218.1h.4v4.7h-.4z" fill-rule="evenodd"/>
<path d="M23.2 222.9h.3v4.7h-.3z" fill-rule="evenodd"/>
<path d="M23.2 222.9h12.6v.3h-12.6z" fill-rule="evenodd"/>
<path d="M35.9 222.9h75.7v.3h-75.7z" fill-rule="evenodd"/>
<path d="M111.6 222.9h.3v4.7h-.3z" fill-rule="evenodd"/>
<path d="M111.6 222.9h33.7v.3h-33.7z" fill-rule="evenodd"/>
<path d="M145.3 222.9h.4v4.7h-.4z" fill-rule="evenodd"/>
<path d="M145.3 222.9h10.6v.3h-10.6z" fill-rule="evenodd"/>
<path d="M155.9 222.9h10.5v.3h-10.5z" fill-rule="evenodd"/>
<path d="M166.4 222.9h.3v4.7h-.3z" fill-rule="evenodd"/>
<path d="M166.4 222.9h10.5v.3h-10.5z" fill-rule="evenodd"/>
<path d="M176.9 222.9h10.6v.3h-10.6z" fill-rule="evenodd"/>
<path d="M187.5 222.9h.3v4.7h-.3z" fill-rule="evenodd"/>
<path d="M200.1 222.9h.4v4.7h-.4z" fill-rule="evenodd"/>
<path d="M187.5 222.9h13v.3h-13z" fill-rule="evenodd"/>
<path d="M23.2 227.6h.3v5h-.3z" fill-rule="evenodd"/>
<path d="M23.2 232.3h12.6v.3h-12.6z" fill-rule="evenodd"/>
<path d="M35.9 232.3h75.7v.3h-75.7z" fill-rule="evenodd"/>
<path d="M111.6 227.6h.3v5h-.3z" fill-rule="evenodd"/>
<path d="M111.6 227.6h33.7v.3h-33.7z" fill-rule="evenodd"/>
<path d="M111.6 232.3h33.7v.3h-33.7z" fill-rule="evenodd"/>
<path d="M145.3 227.6h.4v5h-.4z" fill-rule="evenodd"/>
<path d="M145.3 227.6h10.6v.3h-10.6z" fill-rule="evenodd"/>
<path d="M145.3 232.3h10.6v.3h-10.6z" fill-rule="evenodd"/>
<path d="M155.9 227.6h10.5v.3h-10.5z" fill-rule="evenodd"/>
<path d="M155.9 232.3h10.5v.3h-10.5z" fill-rule="evenodd"/>
<path d="M166.4 227.6h.3v5h-.3z" fill-rule="evenodd"/>
<path d="M166.4 227.6h10.5v.3h-10.5z" fill-rule="evenodd"/>
<path d="M166.4 232.3h10.5v.3h-10.5z" fill-rule="evenodd"/>
<path d="M176.9 227.6h10.6v.3h-10.6z" fill-rule="evenodd"/>
<path d="M176.9 232.3h10.6v.3h-10.6z" fill-rule="evenodd"/>
<path d="M187.5 227.6h.3v5h-.3z" fill-rule="evenodd"/>
<path d="M200.1 227.6h.4v5h-.4z" fill-rule="evenodd"/>
<path d="M187.5 232.3h13v.3h-13z" fill-rule="evenodd"/>
</g>
<path d="M155.4 172.5h2.2M160.3 172.5h2.2M129.8 209.4h2.2M135.1 209.4h2.2M129.8 223.7h2.2M135.1 223.7h2.2" fill="none" stroke="#231f20" stroke-width=".36"/>
<g font-size="4.9" fill="#231f20">
<text x="109.9" y="9.9">SN54173, SN54LS173A, SN74173, SN74LS173A</text>
<text x="149.9" y="14.8">4-BIT D-TYPE REGISTERS</text>
<text x="152.3" y="19.8">WITH 3-STATE OUTPUTS</text>
</g>
<g font-size="3.9" fill="#231f20">
<text x="23.2" y="30.2">recommended operating conditions (see Note 3)</text>
<text x="23.2" y="76.8">electrical characteristics over recommended operating free-air temperature range (unless</text>
<text x="23.2" y="80.7">otherwise noted)</text>
<text x="23.2" y="187.2">timing requirements over recommended operating conditions (unless otherwise noted)</text>
</g>
<text font-size="3.5" fill="#231f20" x="112.7" y="271">•</text>
<text font-size="2.9" fill="#231f20" x="36.6" y="68.3">Implications of Slow or Floating CMOS Inputs, literature number SCBA004.</text>
<g font-size="2.8" fill="#231f20">
<text x="128.3" y="40.8">MIN</text>
<text x="134.2" y="36">SN54173</text>
<text x="137.4" y="40.8">NOM</text>
<text x="148.2" y="40.8">MAX</text>
<text x="159.9" y="40.8">MIN</text>
<text x="165.8" y="36">SN74173</text>
<text x="169" y="40.8">NOM</text>
<text x="179.8" y="40.8">MAX</text>
<text x="190.5" y="38.4">UNIT</text>
<text x="25.6" y="45.6">VCC</text>
<text x="37.2" y="45.6">Supply voltage</text>
<text x="129.5" y="45.6">4.5</text>
<text x="142.4" y="45.6">5</text>
<text x="150.6" y="45.6">5.5</text>
<text x="159.6" y="45.6">4.75</text>
<text x="174" y="45.6">5</text>
<text x="180.6" y="45.6">5.25</text>
<text x="192.8" y="45.6">V</text>
<text x="25.6" y="50.4">IOH</text>
<text x="37.2" y="50.4">High-level output current</text>
<text x="151.4" y="50.4">–2</text>
<text x="180.6" y="50.4">–5.2</text>
<text x="191.6" y="50.4">mA</text>
<text x="25.6" y="55.1">IOL</text>
<text x="25.6" y="59.9">TA</text>
<text x="37.2" y="55.1">Low-level output current</text>
<text x="37.2" y="59.9">Operating free-air temperature</text>
<text x="128.8" y="59.9">–55</text>
<text x="149.8" y="59.9">125</text>
<text x="151.4" y="55.1">16</text>
<text x="163.5" y="59.9">0</text>
<text x="183" y="55.1">16</text>
<text x="183" y="59.9">70</text>
<text x="191.6" y="55.1">mA</text>
<text x="192.2" y="59.9">°C</text>
<text x="23.2" y="64.8">NOTE 3:</text>
<text x="36.6" y="64.8">All unused inputs of the device must be held at VCC or GND to ensure proper device operation. Refer to the TI application report,</text>
<text x="43.9" y="88.9">PARAMETER</text>
<text x="89.5" y="89.3">TEST CONDITIONS†</text>
<text x="134.1" y="86.5">SN54173</text>
<text x="165.7" y="86.5">SN74173</text>
<text x="190.5" y="88.9">UNIT</text>
<text x="128.2" y="91.3">MIN</text>
<text x="136.8" y="91.3">TYP‡</text>
<text x="148.2" y="91.3">MAX</text>
<text x="159.8" y="91.3">MIN</text>
<text x="168.5" y="91.3">TYP‡</text>
<text x="179.8" y="91.3">MAX</text>
<text x="25.6" y="96">VIH</text>
<text x="25.6" y="100.8">VIL</text>
<text x="37.2" y="96">High-level input voltage</text>
<text x="37.2" y="100.8">Low-level input voltage</text>
<text x="131.8" y="96">2</text>
<text x="150.5" y="100.8">0.8</text>
<text x="163.4" y="96">2</text>
<text x="182.2" y="100.8">0.8</text>
<text x="192.8" y="96">V</text>
<text x="192.8" y="100.8">V</text>
<text x="25.6" y="105.6">VIK</text>
<text x="37.2" y="105.6">Input clamp voltage</text>
<text x="83.6" y="105.6">VCC = MIN,</text>
<text x="104.4" y="105.6">II = –12 mA</text>
<text x="149" y="105.6">–1.5</text>
<text x="180.6" y="105.6">–1.5</text>
<text x="192.8" y="105.6">V</text>
<text x="25.6" y="112.3">VOH</text>
<text x="37.2" y="112.3">High-level output voltage</text>
<text x="83.6" y="110.4">VCC = MIN,</text>
<text x="83.6" y="113.9">VIL = 0.8 V,</text>
<text x="104.4" y="110.4">VIH = 2 V,</text>
<text x="104.4" y="113.9">IOH = MAX</text>
<text x="129.4" y="112.3">2.4</text>
<text x="161.1" y="112.3">2.4</text>
<text x="192.8" y="112.3">V</text>
<text x="83.6" y="118.9">VCC = MIN,</text>
<text x="104.4" y="118.9">VIH = 2 V,</text>
<text x="25.6" y="120.8">VOL</text>
<text x="37.2" y="120.8">Low-level output voltage</text>
<text x="83.6" y="122.4">VIL = 0.8 V,</text>
<text x="104.4" y="122.4">IOL = 16 mA</text>
<text x="150.5" y="120.8">0.4</text>
<text x="182.2" y="120.8">0.4</text>
<text x="192.8" y="120.8">V</text>
<text x="25.6" y="129.7">IO( ff)</text>
<text x="25.6" y="129.7">IO(off)</text>
<text x="37.2" y="128">Off-state (high-impedance state))</text>
<text x="37.2" y="131.6">output current</text>
<text x="48.7" y="128">(</text>
<text x="51.8" y="128">g</text>
<text x="83.6" y="128">VCC = MAX,,</text>
<text x="83.6" y="131.6">VIH = 2 V</text>
<text x="85.5" y="128.7">CC</text>
<text x="104.4" y="127.4">VO = 2.4 V</text>
<text x="149.8" y="127.4">150</text>
<text x="183" y="127.4">40</text>
<text x="192" y="129.7">µA</text>
<text x="37.2" y="136.9">Input current</text>
<text x="104.4" y="132.1">VO = 0.4 V</text>
<text x="148.2" y="132.1">–150</text>
<text x="181.4" y="132.1">–40</text>
<text x="25.6" y="138.8">II</text>
<text x="37.2" y="140.4">at maximum input voltage</text>
<text x="83.6" y="138.8">VCC = MAX,</text>
<text x="104.4" y="138.8">VI = 5.5 V</text>
<text x="152.9" y="138.8">1</text>
<text x="184.5" y="138.8">1</text>
<text x="191.6" y="138.8">mA</text>
<text x="25.6" y="145.4">IIH</text>
<text x="37.2" y="145.4">High-level input current</text>
<text x="83.6" y="145.4">VCC = MAX,</text>
<text x="104.4" y="145.4">VI = 2.4 V</text>
<text x="151.3" y="145.4">40</text>
<text x="183" y="145.4">40</text>
<text x="192" y="145.4">µA</text>
<text x="25.6" y="150.2">IIL</text>
<text x="25.6" y="155">IOS</text>
<text x="37.2" y="150.2">Low-level input current</text>
<text x="37.2" y="155">Short-circuit output current§</text>
<text x="83.6" y="150.2">VCC = MAX,</text>
<text x="83.6" y="155">VCC = MAX</text>
<text x="104.4" y="150.2">VI = 0.4 V</text>
<text x="128.7" y="155">–30</text>
<text x="149" y="150.2">–1.6</text>
<text x="149.8" y="155">–70</text>
<text x="160.3" y="155">–30</text>
<text x="180.6" y="150.2">–1.6</text>
<text x="181.4" y="155">–70</text>
<text x="191.6" y="150.2">mA</text>
<text x="191.6" y="155">mA</text>
<text x="25.6" y="159.8">ICC</text>
<text x="37.2" y="159.8">Supply current</text>
<text x="83.6" y="159.8">VCC = MAX,</text>
<text x="104.4" y="159.8">See Note 4</text>
<text x="140.8" y="159.8">50</text>
<text x="151.3" y="159.8">72</text>
<text x="172.4" y="159.8">50</text>
<text x="183" y="159.8">72</text>
<text x="191.6" y="159.8">mA</text>
<text x="23.2" y="163.9">† For conditions shown as MIN or MAX, use the appropriate value specified under recommended operating conditions.</text>
<text x="23.2" y="167.4">‡ All typical values are at V</text>
<text x="23.2" y="170.9">§ Not more than one output should be shorted at a time.</text>
<text x="56.7" y="168.8">CC = 5 V, TA = 25°C.</text>
<text x="23.2" y="175.2">NOTE 4:</text>
<text x="36.6" y="175.2">ICCis measured with all outputs open; CLR grounded, following momentary connection to 4.5 V, N, G1, G2, and all data inputs grounded;</text>
<text x="36.6" y="178.7">and CLK and M at 4.5 V.</text>
<text x="149.3" y="197.8">MIN</text>
<text x="150" y="193.1">SN54173</text>
<text x="158.8" y="197.8">MAX</text>
<text x="170.4" y="197.8">MIN</text>
<text x="171.1" y="193.1">SN74173</text>
<text x="179.8" y="197.8">MAX</text>
<text x="190.5" y="195.4">UNIT</text>
<text x="25.6" y="202.6">fclock</text>
<text x="37.2" y="202.6">Input clock frequency</text>
<text x="161.9" y="202.6">25</text>
<text x="183" y="202.6">25</text>
<text x="190.9" y="202.6">MHz</text>
<text x="25.6" y="207.4">tw</text>
<text x="37.2" y="207.4">Pulse duration</text>
<text x="112.9" y="207.4">CLK or CLR</text>
<text x="151.4" y="207.4">20</text>
<text x="172.5" y="207.4">20</text>
<text x="192.3" y="207.4">ns</text>
<text x="112.9" y="212.1">Data enable (G1, G2)</text>
<text x="151.4" y="212.1">17</text>
<text x="172.5" y="212.1">17</text>
<text x="25.6" y="216.8">tsu</text>
<text x="37.2" y="216.8">Setup time</text>
<text x="112.9" y="221.6">CLR (inactive state)</text>
<text x="112.9" y="216.8">Data</text>
<text x="151.4" y="216.8">10</text>
<text x="151.4" y="221.6">10</text>
<text x="172.5" y="216.8">10</text>
<text x="172.5" y="221.6">10</text>
<text x="192.3" y="216.8">ns</text>
<text x="112.9" y="226.3">Data enable (G1, G2)</text>
<text x="152.9" y="226.3">2</text>
<text x="174" y="226.3">2</text>
<text x="25.6" y="228.7">th</text>
<text x="37.2" y="228.7">Hold time</text>
<text x="112.9" y="231">Data</text>
<text x="151.4" y="231">10</text>
<text x="172.5" y="231">10</text>
<text x="192.3" y="228.7">ns</text>
<text x="199.2" y="270.8">5</text>
</g>
<text font-size="2.5" fill="#231f20" x="140.1" y="22.7">SDLS067A – OCTOBER 1976 – REVISED JUNE 1999</text>
<g font-size="2.1" fill="#231f20">
<text x="85.3" y="271">POST OFFICE BOX 655303</text>
<text x="114.9" y="271">DALLAS, TEXAS 75265</text>
</g>
</svg>
